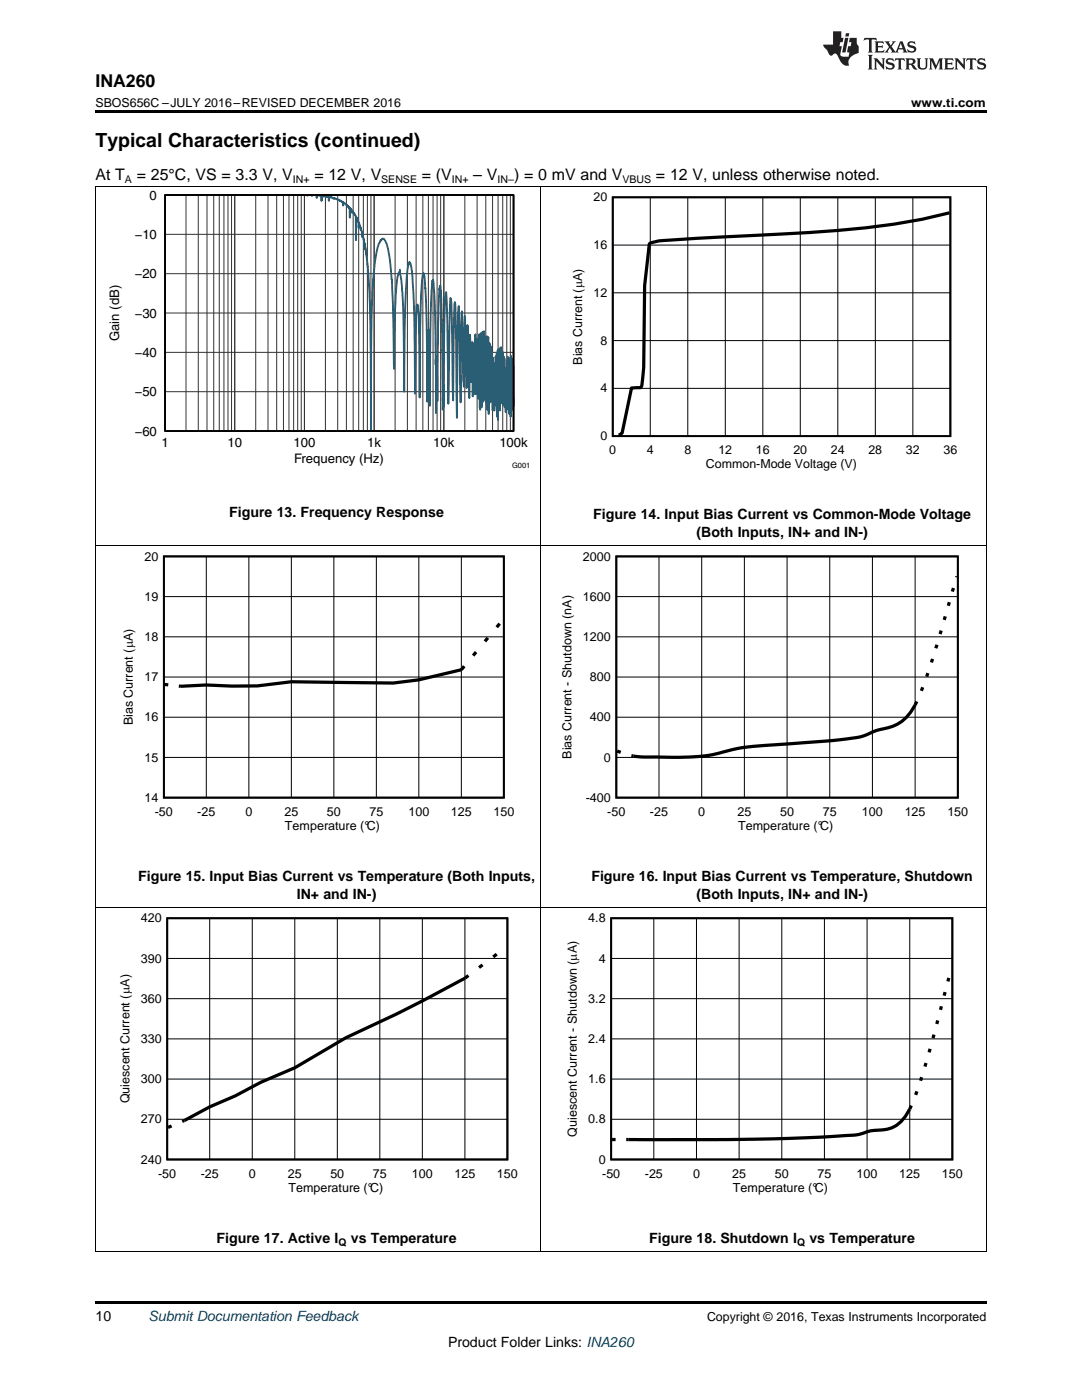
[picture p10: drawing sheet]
<svg xmlns="http://www.w3.org/2000/svg" width="216mm" height="279mm" viewBox="0 0 216 279" stroke-linecap="round" stroke-linejoin="round" font-family="sans-serif">
<path d="M19 259.7h177.8v.5h-177.8z" fill="#000"/>
<path d="M19.1 181.1v68.7M107.9 181.1v68.7M196.8 181.1v68.7M19 249.8h177.8" fill="none" stroke="#000" stroke-width=".2"/>
<path d="M23.4 182.3h79.8v56.2h-79.8z" fill-rule="evenodd" fill="#fff"/>
<path d="M33.4 183.3h67.8v48.1h-67.8z" fill="none" stroke="#000" stroke-width=".36"/>
<path d="M33.4 199.3h67.9M33.4 191.3h67.9M41.8 183.3v48.1M50.3 183.3v48.1M58.8 183.3v48.1M67.3 183.3v48.1M75.8 183.3v48.1M84.3 183.3v48.1M92.8 183.3v48.1M33.4 215.4h67.9M33.4 207.3h67.9M33.4 223.4h67.9" fill="none" stroke="#000" stroke-width=".2"/>
<path d="M93.5 194.7l-.7 .5-8.5 4.6-5.1 2.5-10.2 4.8-10.2 6-6.8 2.9-5.1 2.7-5.1 2.2-5.4 2.9M96.3 192.6l-.7 .5M99.1 190.4l-.7 .6M34.2 224.7l-.7 .3" fill="none" stroke="#000" stroke-width=".65" stroke-linecap="butt"/>
<path d="M112.7 182.3h79.3v56.2h-79.3z" fill-rule="evenodd" fill="#fff"/>
<path d="M122 183.3h68v48.1h-68z" fill="none" stroke="#000" stroke-width=".36"/>
<g fill="none" stroke="#000" stroke-width=".2">
<path d="M19.1 108.9v72.3M107.9 108.9v72.3M196.8 108.9v72.3M19 181.1h177.8M122 199.3h68M122 191.3h68M130.5 183.3v48.1M139 183.3v48.1M147.5 183.3v48.1M156 183.3v48.1M164.5 183.3v48.1M173 183.3v48.1"/>
<path d="M181.5 183.3v48.1M122 215.4h68M122 207.3h68M122 223.4h68"/>
</g>
<path d="M188.6 198l-.2 .7M189.3 195.2l-.2 .7M183 217.8l-.3 .7M183.9 215l-.2 .7M184.8 212.1l-.2 .8M185.6 209.3l-.2 .7M186.4 206.5l-.2 .7M187.1 203.7l-.2 .7M187.8 200.8l-.1 .7M122.1 227.4h.7M181.8 220.6a6.9 6.9 0 0 1-5.6 4.9 16 16 0 0 0-5.2 1l-7.9 .5-8.6 .3-11.4 .1h-18.1" fill="none" stroke="#000" stroke-width=".65" stroke-linecap="butt"/>
<path d="M24.1 110.1h78.4v56.2h-78.4z" fill-rule="evenodd" fill="#fff"/>
<path d="M32.7 111h67.8v48.2h-67.8z" fill="none" stroke="#000" stroke-width=".36"/>
<path d="M32.7 119.1h67.8M41.2 111v48.2M49.7 111v48.2M58.1 111v48.2M66.6 111v48.2M75.1 111v48.2M83.6 111v48.2M92.1 111v48.2M32.7 135.1h67.8M32.7 127.1h67.8M32.7 151.2h67.8M32.7 143.1h67.8" fill="none" stroke="#000" stroke-width=".2"/>
<path d="M32.9 136.6l.7 .1M92.6 133l-.5 .7-8.5 2-5.1 .6-20.4-.2-6.8 .8h-5l-5.1-.2-5.5 .2M95 130.1l-.6 .7M97.3 127.3l-.5 .7M99.7 124.5l-.6 .7" fill="none" stroke="#000" stroke-width=".65" stroke-linecap="butt"/>
<path d="M111.6 110.1h81.5v56.2h-81.5z" fill-rule="evenodd" fill="#fff"/>
<path d="M123 111h68.1v48.2h-68.1z" fill="none" stroke="#000" stroke-width=".36"/>
<g fill="none" stroke="#000" stroke-width=".2">
<path d="M19.1 37.3v71.6M107.9 37.3v71.6M196.8 37.3v71.6M19 108.9h177.8M123 119.1h68.1M131.5 111v48.2M140 111v48.2M148.5 111v48.2M157.1 111v48.2M165.6 111v48.2M174.1 111v48.2M182.6 111v48.2"/>
<path d="M123 135.1h68.1M123 127.1h68.1M123 151.2h68.1M123 143.1h68.1"/>
</g>
<path d="M190.2 117.4l-.2 .7M190.9 115v.2M182.9 140a8.6 8.6 0 0 1-7.3 5.6l-.8 .2a14.9 14.9 0 0 1-6.6 1.8l-12.6 1a45.4 45.4 0 0 0-13.3 2l-2.7 .4-4 .1h-7.2l-2.4-.3M184.1 137.2l-.3 .7M185.1 134.3l-.2 .7M186.1 131.5l-.2 .7M187 128.7l-.3 .7M187.8 125.8l-.2 .7M188.6 123l-.2 .7M189.4 120.2l-.2 .7M123.1 149.9l.8 .3" fill="none" stroke="#000" stroke-width=".65" stroke-linecap="butt"/>
<path d="M113.8 38.4h77.1v55.7h-77.1z" fill-rule="evenodd" fill="#fff"/>
<path d="M122.3 39.4h67.3v47.6h-67.3z" fill="none" stroke="#000" stroke-width=".36"/>
<g fill="none" stroke="#000" stroke-width=".2">
<path d="M19 37.2h177.8M129.8 39.4v47.7M137.2 39.4v47.7M144.7 39.4v47.7M152.2 39.4v47.7M159.7 39.4v47.7M167.2 39.4v47.7M174.7 39.4v47.7M182.1 39.4v47.7M122.3 58.4h67.3M122.3 48.9h67.3M122.3 77.5h67.3"/>
<path d="M122.3 68h67.3"/>
</g>
<path d="M189.5 42.5a137.2 137.2 0 0 1-27.9 3.9l-29.2 1.6-1 .1-1.5 .3-.3 .3-1 8.3-.2 16.3-.3 3.7a.69 .69 0 0 1-1 .4h-1.1l-1.9 9-.6 .5" fill="none" stroke="#000" stroke-width=".64" stroke-linecap="butt"/>
<path d="M32.9 38.9h69.6v47.1h-69.6z" fill="none" stroke="#000" stroke-width=".28"/>
<g fill="none" stroke="#333" stroke-width=".2">
<path d="M32.9 38.9h69.6v47.1h-69.6zM37.1 38.9v47.1M39.6 38.9v47.1M41.3 38.9v47.1M42.7 38.9v47.1M43.8 38.9v47.1M44.7 38.9v47.1M45.5 38.9v47.1M46.2 38.9v47.1M46.8 38.9v47.1M51 38.9v47.1M53.5 38.9v47.1"/>
<path d="M55.2 38.9v47.1M56.6 38.9v47.1M57.7 38.9v47.1M58.6 38.9v47.1M59.4 38.9v47.1M60.1 38.9v47.1M60.7 38.9v47.1M64.9 38.9v47.1M67.4 38.9v47.1M69.1 38.9v47.1M70.5 38.9v47.1M71.6 38.9v47.1"/>
<path d="M72.5 38.9v47.1M73.3 38.9v47.1M74 38.9v47.1M74.7 38.9v47.1M78.8 38.9v47.1M81.3 38.9v47.1M83 38.9v47.1M84.4 38.9v47.1M85.5 38.9v47.1M86.4 38.9v47.1M87.2 38.9v47.1M87.9 38.9v47.1"/>
<path d="M88.6 38.9v47.1M92.8 38.9v47.1M95.2 38.9v47.1M96.9 38.9v47.1M98.3 38.9v47.1M99.4 38.9v47.1M100.3 38.9v47.1M101.1 38.9v47.1M101.8 38.9v47.1M32.9 54.6h69.6M32.9 46.8h69.6M32.9 78.2h69.6"/>
<path d="M32.9 70.3h69.6M32.9 62.5h69.6"/>
</g>
<path d="M60.7 38.9h.2M61.1 38.9h.1M61.2 38.9l.1 .2 .2-.2M62.2 38.9v.2l.2-.2M62.7 38.9h.4l.1 .6 .1-.5 .5 .1 .3-.1 .1 1.1v-1l.1 .3 .1-.4 .2 .2v-.1h.3l.1 .2 .1-.2 .1 .2 .1-.1 .3 .1v.8l.1-.8 .1 .1 .1-.1 .6 .2v.2l.1-.2 .1 .2h.4l.3 .2v-.1l.4 .3v-.1l.1 .2 .5 .1 .1 .7v-.6l.6 .6 .1-.1v.3l.1-.2 .1 .1 .2 .3v-.1l.2 .2v1.9l.1-1.8 .3 .4 .1 .5v-.4l.7 1.1v4.7v-4.6l.5 1.1 .1 1.1v-1l.4 1.3v-.2l.3 .8v.9v-.8l.1 .8v-.2l.3 1.2v1.4v-1.1l.6 3.5 .4 6.4 .3 11.1v16.4" fill="none" stroke="#295c75" stroke-width=".37"/>
<path d="M102.5 79.3l-.1 1.8v-8v8.5l-.1-8.5-.1 8.7-.1-10.4-.1 10.4-.1-10.8v12.2l-.1-11.8v10.9l-.1-10.4v.4l-.1 10.3v-10.9l-.1 9.9-.1-9.2-.1 7.9v-9.1l-.1 9.2v-8.4l-.1 9.8v-6.9l-.1 3.4v-3.5v4.2l-.1-4.7v8v-7.6l-.1 3.9v-5l-.1 7.7v-9.8l-.1 9.2-.1-9.6-.1 9.8v-.3v.1l-.1-10.4-.1 10.3v-10.3l-.1 9.7-.1-10.7-.1 10.7-.1-10.6v12.5l-.1-11.9v-.2l-.1 8.8-.1-8.9-.1 14.1-.1-13.9-.1 13.3-.1-12.7-.1 10.5-.1-9.8-.1 9.7-.1-8.5-.1 9.5-.1-8.4-.1 6.5v-8.6v.2l-.1 10.3-.2-11.6-.1 8-.1-9.2-.1 11.2v-4.7v3.5l-.1-10.6-.2 14.1-.1-15.4-.1 14.6-.1-14.7-.2 13.3-.1-12.8v-.4l-.1 12.6-.2-13.7-.2 14.1-.1-14-.2 15.1-.1-14.8-.1 .3-.1 15-.2-15.1-.1 12.9-.2-12-.2 11-.1-6.1v6.2l-.1-12-.2 9.5v-6l-.1 8.5-.1-10.2-.1 .2-.1 10.4-.1-10.9-.1 6.9v1.1l-.1-6.3-.1 6.4-.2-9.5-.1 12.6v-7.7l-.1-1.2-.1 4.8-.1-10.4-.2 12.6-.1-6-.1 3.6-.1-12-.2 14.1-.2-1.1-.2-14-.3 18.2-.3-19.2-.3 5.5-.1 16.8-.3-20.4-.1-2.7a254.1 254.1 0 0 0-.4 19.6l-.3-16.6v-3.1l-.2-.7-.4 21.1a399 399 0 0 0-.5-22.3l-.2 1.4-.1 3.6-.2 16.9v-.6v1.7l-.1-4.9-.1 5.4-.1-17.1-.4-7.7-.2 2-.2 6.4-.1 14.6-.2-8.8-.1 11.2-.2-20.5-.4-6v.2l-.1-.1-.1 1.1-.3 5.5-.1 18.4-.1-13-.2-2.3-.2 4.1v10.4l-.3-19.1-.2-5.1-.3-1.4-.1 .2-.2 1-.2 5-.3 18.5-.1-13.8-.3-4.7-.1 .5-.1-.2-.1 3.1-.2 14.4-.1-13.8-.2-6.9a20.5 20.5 0 0 0-.6-5.4l-.1-.1v.2l-.1-.3-.2 .5a52.2 52.2 0 0 0-.7 9.3l-.1 16.1a332 332 0 0 0-.4-20l-.5-4.4-.1 .7v.1l-.1-.3-.3 1-.3 3.6-.3 14.8-.3-13-.3-4.9a23.2 23.2 0 0 0-1.2-7.6 .54 .54 0 0 0-.7-.6l-.5 .9-.6 1.9-.7 6.4-.3 9.4-.1 19.8" fill="none" stroke="#295e75" stroke-width=".37"/>
<path d="M32.9 38.9h69.6v47.1h-69.6z" fill="none" stroke="#000" stroke-width=".37"/>
<path d="M19 22h177.8v.5h-177.8z" fill="#000"/>
<g fill="#231f20">
<path d="M172.5 7.6l-.1 .5 .4-.2h.6v.1v2.1l-.2 .4h.9l-.2-.4v-2.1l.1-.1h.5l.5 .2-.2-.5zM174.5 8.3l.2 .3v1.5l-.2 .4h1.8l.2-.6a1.04 1.04 0 0 1-1.3 .2v-.7h.6l.3 .2v-.6l-.3 .2h-.6v-.6l.8-.1 .4 .3-.2-.5zM176.5 8.3l.9 1.1-.9 1.1h.8l-.2-.2 .4-.7 .5 .7-.2 .2h1.5l-.2-.2 .2-.4h.9l.1 .4-.2 .2h1l-.3-.3-.7-1.9h-.5l-.9 2-.8-1 .9-1h-.8l.1 .3-.4 .5-.3-.6 .1-.2zM179.7 8.6l.4 1h-.7zM181.3 8.4a.63 .63 0 0 0-.2 .7 .63 .63 0 0 0 .6 .4l.6 .2 .1 .2a.75 .75 0 0 1-.7 .4 .75 .75 0 0 1-.6-.5l.1 .7 .1-.1a1.11 1.11 0 0 0 1.5-.6 1.13 1.13 0 0 0-1.2-.8l-.1-.4a1.04 1.04 0 0 1 1.2 .2l-.2-.5-.2 .1-.4-.2zM173.2 10.9l.2 .4v2.2l-.2 .4h1l-.3-.4v-2.2l.3-.4zM174.3 11.6l.3 .4v1.5l-.3 .4h.8l-.2-.4v-1.3l1.5 1.7v-1.9l.2-.4h-.7l.2 .4v.9l-1.1-1.3zM177 11.8a.62 .62 0 0 0-.2 .7 .62 .62 0 0 0 .6 .4l.6 .1 .1 .3a.76 .76 0 0 1-.7 .3 .76 .76 0 0 1-.7-.4l.2 .7 .1-.1a1.11 1.11 0 0 0 1.5-.6 1.13 1.13 0 0 0-1.2-.8l-.1-.4a1.04 1.04 0 0 1 1.2 .2l-.2-.6-.2 .1-.5-.1zM178.7 11.6l-.2 .6a.61 .61 0 0 1 .8-.3v1.6l-.2 .4h.9l-.2-.4v-1.6a.63 .63 0 0 1 .7 .3l-.1-.6zM180.6 11.6l.3 .4v1.5l-.3 .4h1l-.2-.2-.1-.8 .6 .2a.76 .76 0 0 0 1.2 .7l-1-1a.58 .58 0 0 0 .6-.5 .58 .58 0 0 0-.5-.6zM181.4 11.9h.1a.45 .45 0 0 1 .5 .1 .45 .45 0 0 1 .1 .5l-.8 .2zM182.9 11.6l.2 .2a2.17 2.17 0 0 0 .3 1.9 .99 .99 0 0 0 1.6-.6v-1.1l.2-.4h-.7l.2 .2a1.92 1.92 0 0 1-.2 1.8 .6 .6 0 0 1-.9-.5v-1.1l.2-.4zM185.4 11.6l.2 .4v1.5l-.2 .4h.7l-.2-.4v-1.4l.8 1.8 .8-1.8v1.4l-.2 .4h.9l-.2-.4v-1.5l.2-.4h-.8l-.6 1.5-.6-1.5zM188.4 11.6l.2 .4v1.5l-.2 .4h1.8l.1-.6a1.04 1.04 0 0 1-1.2 .1v-.6h.5l.4 .2v-.6l-.4 .2h-.5v-.7h.8l.3 .3-.1-.6zM190.5 11.6l.2 .4v1.5l-.2 .4h.7l-.2-.4v-1.3l1.5 1.7v-1.9l.2-.4h-.7l.2 .4v.9l-1.1-1.3zM192.9 11.6l-.1 .6a.61 .61 0 0 1 .7-.3l.1 1.6-.3 .4h1l-.3-.4 .1-1.6a.63 .63 0 0 1 .7 .3l-.1-.6zM195.2 11.8a.62 .62 0 0 0-.2 .7 .62 .62 0 0 0 .6 .4l.6 .1 .1 .3a.76 .76 0 0 1-.7 .3 .76 .76 0 0 1-.6-.4l.1 .7 .1-.1a1.11 1.11 0 0 0 1.6-.6 1.13 1.13 0 0 0-1.3-.8l-.1-.4a1.04 1.04 0 0 1 1.2 .2l-.1-.6-.2 .1-.5-.1z"/>
<path d="M166.2 6.3v2.6h-1.9v.4l.8 .9a.91 .91 0 0 0 1 .8 .56 .56 0 0 1 .5-.3 .56 .56 0 0 1 .5 .3l.4 .8a1.53 1.53 0 0 0 1.9 1.2 1.54 1.54 0 0 1 1-2.1l.9-.3v-1.4a1.52 1.52 0 0 1-.4-1.6h-1.3l-.2 .8h.5l-.2 .8h-.5l-.1 1v.2l.4 .1-.2 .8a1.93 1.93 0 0 1-1.6-.3l.3-1.8h-.5l.2-.8h.4l.2-.8h-.4v-1.3zM168.6 7.6l-.6 2.9h.7l.6-2.9zM168.8 6.6l-.1 .7h.6l.2-.7z"/>
</g>
<text font-size="3.9" x="19" y="29.3">Typical Characteristics (continued)</text>
<text font-size="3.5" x="19" y="17.3">INA260</text>
<g font-size="3.2">
<text x="19" y="36">At T</text>
<text x="27.3" y="36">= 25°C, VS = 3.3 V, V</text>
<text x="62.7" y="36">= 12 V, V</text>
<text x="84.2" y="36">= (V</text>
<text x="94.4" y="36">– V</text>
<text x="102.6" y="36">) = 0 mV and V</text>
<text x="130.9" y="36">= 12 V, unless otherwise noted.</text>
</g>
<g font-size="2.8">
<text x="45.8" y="103.1">Figure 13. Frequency Response</text>
<text x="118.4" y="103.6">Figure 14. Input Bias Current vs Common-Mode Voltage</text>
<text x="139" y="107.2">(Both Inputs, IN+ and IN-)</text>
<text x="27.6" y="175.9">Figure 15. Input Bias Current vs Temperature (Both Inputs,</text>
<text x="59.2" y="179.4">IN+ and IN-)</text>
<text x="118" y="175.9">Figure 16. Input Bias Current vs Temperature, Shutdown</text>
<text x="139" y="179.4">(Both Inputs, IN+ and IN-)</text>
<text x="43.2" y="248.1">Figure 17. Active I</text>
<text x="70" y="248.1">vs Temperature</text>
<text x="129.5" y="248.1">Figure 18. Shutdown I</text>
<text x="161.5" y="248.1">vs Temperature</text>
<text x="19" y="263.6">10</text>
<text x="89.4" y="268.9">Product Folder Links: INA260</text>
</g>
<text font-size="2.8" fill="#0000c8" x="29.6" y="263.6">Submit Documentation Feedback</text>
<g font-size="2.6">
<text x="29.9" y="39.9">0</text>
<text x="26.9" y="47.7">−10</text>
<text x="26.9" y="55.6">−20</text>
<text x="26.9" y="63.4">−30</text>
<text x="23.8" y="68.1" transform="rotate(-90 23.8 68.1)">Gain (dB)</text>
<text x="26.9" y="71.3">−40</text>
<text x="26.9" y="79.1">−50</text>
<text x="26.9" y="87">−60</text>
<text x="32.2" y="89.3">1</text>
<text x="45.4" y="89.3">10</text>
<text x="58.6" y="89.3">100</text>
<text x="73.3" y="89.3">1k</text>
<text x="86.4" y="89.3">10k</text>
<text x="99.6" y="89.3">100k</text>
<text x="58.7" y="92.5">Frequency (Hz)</text>
</g>
<g font-size="2.5">
<text x="19" y="21.4">SBOS656C –JULY 2016–REVISED DECEMBER 2016</text>
<text x="181.8" y="21.4">www.ti.com</text>
<text x="118.4" y="40.2">20</text>
<text x="118.4" y="49.7">16</text>
<text x="118.4" y="59.2">12</text>
<text x="119.8" y="68.8">8</text>
<text x="116.1" y="72.8" transform="rotate(-90 116.1 72.8)">Bias Current (PA)</text>
<text x="119.8" y="78.3">4</text>
<text x="119.8" y="87.9">0</text>
<text x="121.6" y="90.7">0</text>
<text x="129.1" y="90.7">4</text>
<text x="136.6" y="90.7">8</text>
<text x="140.9" y="93.5">Common-Mode Voltage (V)</text>
<text x="143.3" y="90.7">12</text>
<text x="150.8" y="90.7">16</text>
<text x="158.3" y="90.7">20</text>
<text x="165.8" y="90.7">24</text>
<text x="173.3" y="90.7">28</text>
<text x="180.8" y="90.7">32</text>
<text x="188.3" y="90.7">36</text>
<text x="28.8" y="111.9">20</text>
<text x="116.3" y="111.9">2000</text>
<text x="28.8" y="119.9">19</text>
<text x="116.3" y="119.9">1600</text>
<text x="28.8" y="127.9">18</text>
<text x="116.3" y="127.9">1200</text>
<text x="28.8" y="135.9">17</text>
<text x="117.7" y="135.9">800</text>
<text x="28.8" y="144">16</text>
<text x="117.7" y="144">400</text>
<text x="26.5" y="144.8" transform="rotate(-90 26.5 144.8)">Bias Current (PA)</text>
<text x="28.8" y="152">15</text>
<text x="114" y="151.4" transform="rotate(-90 114 151.4)">Bias Current - Shutdown (nA)</text>
<text x="120.5" y="152">0</text>
<text x="28.8" y="160">14</text>
<text x="116.9" y="160">-400</text>
<text x="30.9" y="162.9">-50</text>
<text x="39.4" y="162.9">-25</text>
<text x="49" y="162.9">0</text>
<text x="56.8" y="162.9">25</text>
<text x="56.9" y="165.7">Temperature (°C)</text>
<text x="65.2" y="162.9">50</text>
<text x="73.7" y="162.9">75</text>
<text x="81.5" y="162.9">100</text>
<text x="90" y="162.9">125</text>
<text x="98.5" y="162.9">150</text>
<text x="121.2" y="162.9">-50</text>
<text x="129.7" y="162.9">-25</text>
<text x="139.3" y="162.9">0</text>
<text x="147.1" y="162.9">25</text>
<text x="147.3" y="165.7">Temperature (°C)</text>
<text x="155.7" y="162.9">50</text>
<text x="164.2" y="162.9">75</text>
<text x="172" y="162.9">100</text>
<text x="180.5" y="162.9">125</text>
<text x="189" y="162.9">150</text>
<text x="28.1" y="184.1">420</text>
<text x="117.4" y="184.1">4.8</text>
<text x="28.1" y="192.1">390</text>
<text x="119.5" y="192.1">4</text>
<text x="28.1" y="200.1">360</text>
<text x="117.4" y="200.1">3.2</text>
<text x="28.1" y="208.2">330</text>
<text x="117.4" y="208.2">2.4</text>
<text x="25.8" y="220.2" transform="rotate(-90 25.8 220.2)">Quiescent Current (PA)</text>
<text x="28.1" y="216.2">300</text>
<text x="117.4" y="216.2">1.6</text>
<text x="28.1" y="224.2">270</text>
<text x="115.1" y="226.8" transform="rotate(-90 115.1 226.8)">Quiescent Current - Shutdown (PA)</text>
<text x="117.4" y="224.2">0.8</text>
<text x="28.1" y="232.2">240</text>
<text x="119.5" y="232.2">0</text>
<text x="31.6" y="235.1">-50</text>
<text x="40" y="235.1">-25</text>
<text x="49.7" y="235.1">0</text>
<text x="57.4" y="235.1">25</text>
<text x="57.6" y="237.9">Temperature (°C)</text>
<text x="65.9" y="235.1">50</text>
<text x="74.4" y="235.1">75</text>
<text x="82.2" y="235.1">100</text>
<text x="90.7" y="235.1">125</text>
<text x="99.2" y="235.1">150</text>
<text x="120.2" y="235.1">-50</text>
<text x="128.7" y="235.1">-25</text>
<text x="138.3" y="235.1">0</text>
<text x="146.1" y="235.1">25</text>
<text x="146.2" y="237.9">Temperature (°C)</text>
<text x="154.6" y="235.1">50</text>
<text x="163.1" y="235.1">75</text>
<text x="170.9" y="235.1">100</text>
<text x="179.4" y="235.1">125</text>
<text x="187.9" y="235.1">150</text>
<text x="141.1" y="263.6">Copyright © 2016, Texas Instruments Incorporated</text>
</g>
<g font-size="2.1">
<text x="24.9" y="36.6">A</text>
<text x="58.4" y="36.6">IN+</text>
<text x="76.1" y="36.6">SENSE</text>
<text x="90.1" y="36.6">IN+</text>
<text x="99.3" y="36.6">IN–</text>
<text x="124.2" y="36.6">VBUS</text>
<text x="67.6" y="248.6">Q</text>
<text x="159" y="248.6">Q</text>
</g>
<text font-size="1.5" x="102.2" y="93.5">G001</text>
</svg>
